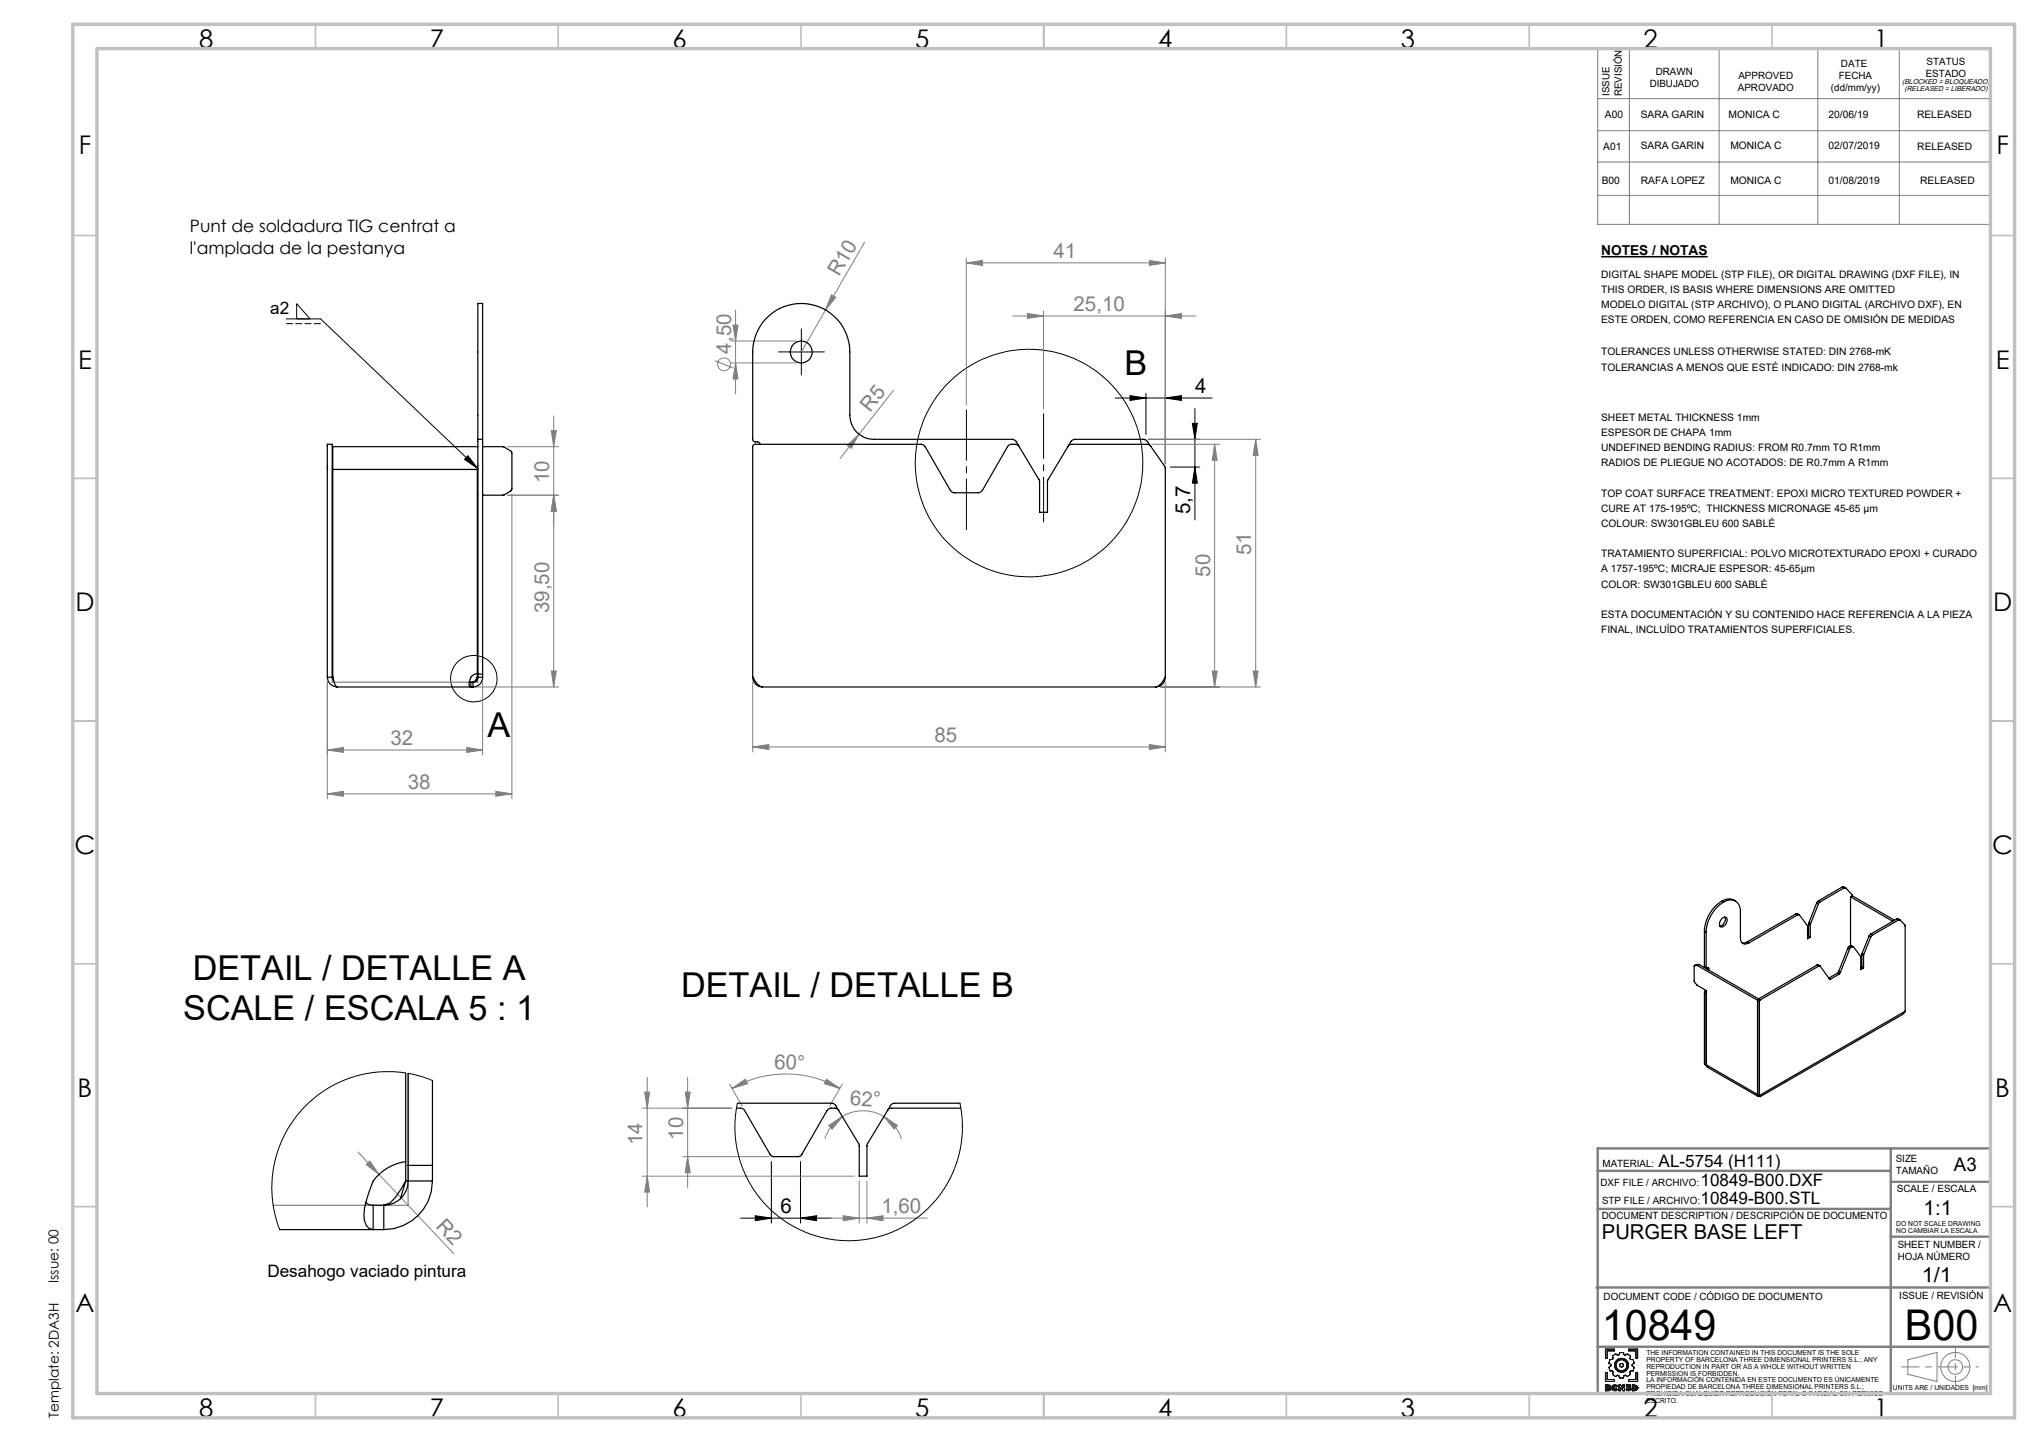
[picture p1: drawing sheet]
<svg xmlns="http://www.w3.org/2000/svg" width="420mm" height="297mm" viewBox="0 0 420 297" stroke-linecap="round" stroke-linejoin="round" font-family="sans-serif">
<path d="M329.8 52.9h22" fill="none" stroke="#000" stroke-width=".32"/>
<g fill="none" stroke="#808080" stroke-width=".21">
<path d="M329.1 10h80.9v36.2h-80.9zM335.6 10v36.2M354.1 10v36.2M374.4 10v36.2M391.2 10v36.2M329.1 20.3h80.9M329.1 26.9h80.9M329.1 33.4h80.9M178.1 49.9l-8.1 13.9M199 54.1l3.4-.4v1zM199 53.2v30.2M199 54.1h41"/>
<path d="M236.7 53.7l3.3 .4-3.3 .6zM240 53.2v42.3M329.1 40.2h80.9M147.2 74.3l3.8 1.5M150.5 70.2h13.5M150.5 74.8h13.5M151 67h1l-.5 3.2zM151.5 74.8l.5 3.3h-1zM151.5 63.9v17.2M170 63.8l-4.9 8.7M171.3 60.7l.9 .5-2.2 2.6zM208.6 65.1h37.8"/>
<path d="M211.6 64.6l3.3 .5-3.3 .5zM214.9 64.1v20.1M240 65.1l3.3-.5v1zM104.6 92h10.5M113.6 88.7h1l-.5 3.3zM114.1 85.7v55.8M174.5 91.7l2.5-2.3-1.7 3zM184 80.4l-11 14M236.5 90.5h23.1M237.2 91.5h14M250.2 91.5v50M250.2 91.5l.5 3.3h-1z"/>
<path d="M258.7 90.5v51M258.7 90.5l.5 3.3h-1.1zM105.4 101.7v62.8M114.1 102l.5 3.3h-1zM115.1 102h-10.5M113.6 138.2h1l-.5 3.3zM249.7 138.2h1l-.5 3.3zM258.1 138.2h1.1l-.5 3.3zM67.4 154.5l3.3-.6v1.1zM67.4 140.5v24M67.4 154.5h32M96.1 153.9l3.3 .6-3.3 .5z"/>
<path d="M98 141.5h17.1M99.4 140.5v15M155 153.8l3.4-.5v1.1zM155 140.5v14.4M155 153.8h85M236.7 153.3l3.3 .5-3.3 .6zM239 141.5h20.6M240 140.5v14.4M67.4 163.5l3.3-.5v1zM67.4 163.5h38M102.1 163l3.3 .5-3.3 .5zM73.7 237.3l19.8 20.9"/>
<path d="M75.4 239.9l.8-.8 1.9 2.8zM132.3 228.2h18.4M132.8 224.9h1l-.5 3.3zM133.3 221.9v26.7M140.7 238.2h17.8M141.1 224.9h1.1l-.6 3.3zM141.6 238.2l.6 3.3h-1.1zM141.6 221.9v22.7M150.3 223.3l2.6 4.6M150.8 224.2l2.7-1.9 .5 .9zM150.8 224.2a22.1 22.1 0 0 1 22.2 0M170.3 222.3l2.7 1.9-3.2-1z"/>
<path d="M170.7 231.8l2.8-1.8-2.1 2.5zM173.5 223.3l-2.6 4.6M173.5 230a8.2 8.2 0 0 1 8.6 0M173.5 230a8.2 8.2 0 0 0-3.6 4.6M182.1 230l2.8 1.8-.7 .7zM182.1 230a8.3 8.3 0 0 1 3.6 4.6M132.3 242.2h43.7M133.3 242.2l.5 3.3h-1zM170.6 250.9h20.4M173.7 250.4l3.3 .5-3.3 .5zM177 243.2v8.7M178.6 250.9l3.3-.5v1z"/>
<path d="M178.6 243.2v8.7M393 280.1l6-1.6v6l-6-1.4z"/>
<circle cx="149.1" cy="75" r="1.32"/>
<circle cx="402.7" cy="281.6" r="3"/>
<circle cx="402.8" cy="281.5" r="1.49"/>
</g>
<g fill="none" stroke="#000" stroke-width=".21">
<path d="M58.9 65.7h7.1l32.4 30.8M61.1 65.7v-3.2l2.8 3.2M162.6 72.5h4.9M165.1 70v5M96.4 93.9l2 2.6-2.7-1.9zM229.7 82h20M232.8 81.5l3.2 .5-3.2 .5zM236 81v8.5M236.5 90.5h10.6M240 82l3.3-.5v1zM240 81v14.5M241.1 96.2h6"/>
<path d="M245.6 87.2h1l-.5 3.3zM246.1 84.1v23M246.1 96.2l.5 3.3h-1zM158.9 239.3v12.6M164.9 239.3v12.6M152.5 250.9h18.7M155.6 250.4l3.3 .5-3.3 .5zM164.9 250.9l3.3-.5v1z"/>
<circle cx="212" cy="95.4" r="23.4"/>
<circle cx="97.6" cy="139.8" r="4.8"/>
</g>
<g fill="none" stroke="#191924" stroke-width=".21">
<path d="M330.7 277.9h1.8v.3h-1.5v1.5h-.3zM332.1 279.3l.7-.5 .4 .3 .3-.1 .1-.4h.8l.1 .4 .3 .1 .4-.3 .7 .5-.2 .5 .2 .2h.5l.2 .8-.4 .3v.2l.4 .3-.2 .8h-.5l-.2 .2 .1 .5-.6 .4-.4-.3-.3 .1-.1 .5h-.8l-.2-.5-.2-.1-.4 .3-.7-.4 .2-.5-.2-.2h-.5l-.2-.8 .4-.3v-.2l-.4-.3 .2-.8h.5l.2-.2zM335.5 277.9h1.8v1.8h-.3v-1.5h-1.5zM330.7 282.7h.3v1.4h1.5v.4h-1.8zM331 285.5l.4 .1-.4 .1zM331 286l.4 .1-.4 .1zM331.3 285.3l.4 .2M331.3 285.3h.2l.2 .2M331.3 285.3h-.6v1.2l.9-.1 .2-.3M331.4 285.6h.1M331.4 286.1h.1M331.7 285.5l-.2 .3 .3 .3"/>
<path d="M331.7 285.5h.1M331.8 286.1h.1M332 285.9l.2 .3 .4 .3 .6-.3M332 285.9l.3 .5a.69 .69 0 0 0 .9-.2M332 285.9h.1M332.4 285.9l.1 .2 .4-.1M332.4 285.9h.1M332.9 285.7l-.2-.2-.3 .1v.3M332.9 285.7l-.4-.1-.1 .3M332.9 286l.3 .2M333.2 285.5l-.5-.3-.5 .2-.2 .5M333.2 285.5a.67 .67 0 0 0-1.1 0l-.1 .4"/>
<path d="M333.2 285.5l-.3 .2M333.5 285.3h.3l.5 .6v-.6h.3v1.2h-.3l-.5-.7v.7h-.3zM335.1 286l.3 .2 .2-.1-.2 .1zM335.1 286l-.2 .2M335.5 284.1h1.5v-1.4h.3v1.8h-1.8zM335.6 286.1l-.4-.2v-.2l.3-.2h-.5v-.2h.8v.2l-.2 .2 .3 .4M335.6 286.1h.1M335.9 286.1l-.2 .3-.3 .1-.5-.3M335.9 286.1l-.2 .3-.4 .1-.4-.3M335.9 286.1h.1M336.2 285.3l1 .2 .2 .4-.3 .4-.9 .2zM336.6 285.5l.3 .1v.5h-.3z"/>
<path d="M337 285.9h.1M337.4 285.9h.1"/>
<circle cx="334" cy="281.2" r=".39"/>
<circle cx="334" cy="281.2" r="1.45"/>
<circle cx="334" cy="281.2" r="1.14"/>
</g>
<path d="M199.1 109.1v-24.7" fill="none" stroke="#000" stroke-width=".21" stroke-dasharray="15.2 1.3 1.3 1.3" stroke-dashoffset="4.8"/>
<path d="M215 107.5v-22.3" fill="none" stroke="#000" stroke-width=".21" stroke-dasharray="15.2 1.3 1.3 1.3" stroke-dashoffset="6"/>
<path d="M162.6 72.5h-2.3M165.1 70v-2.3M165.1 75v2.2M167.6 72.5h2.2" fill="none" stroke="#000" stroke-width=".21" stroke-dasharray="15.2 1.3 1.3 1.3"/>
<path d="M68.4 96.7h30v43.8h-30zM84.1 221.1v27.1h-27.8" fill="none" stroke="#808080" stroke-width=".25"/>
<path d="M391.7 281.5h11.1" fill="none" stroke="#808080" stroke-width=".21" stroke-dasharray="15.2 1.3 1.3 1.3" stroke-dashoffset="11.6"/>
<path d="M402.8 281.5h4.7" fill="none" stroke="#808080" stroke-width=".21" stroke-dasharray="15.2 1.3 1.3 1.3" stroke-dashoffset="14.8"/>
<path d="M402.8 277.8v7.4" fill="none" stroke="#808080" stroke-width=".21" stroke-dasharray="15.2 1.3 1.3 1.3" stroke-dashoffset="13.4"/>
<path d="M329.1 236.5h80.9v50.5h-80.9zM389.5 236.5v50.5M329.1 249h60.4M329.1 241.2h60.4M389.5 243.4h20.5M389.5 254.7h20.5M328.9 265.2h81.1M329.1 277.4h80.9" fill="none" stroke="#808080" stroke-width=".5"/>
<path d="M235.5 90.5h.5l.4 .4M239.9 96l.1 .5M158.6 237.7l.3 .5h.6M165.2 237.7l-.3 .5h-.6" fill="none" stroke="#c0c0c0" stroke-width=".21"/>
<g fill="none" stroke="#c0c0c0" stroke-width=".35">
<path d="M65 5v5M115 5v5M165 5v5M215 5v5M265 5v5M315 5v5M365 5v5M15 48.5h5M410 48.5h5M15 98.5h5M410 98.5h5M15 148.5h5"/>
<path d="M410 148.5h5M15 198.5h5M410 198.5h5M15 248.5h5M410 248.5h5M65 287v5M115 287v5M165 287v5M215 287v5M265 287v5M315 287v5M365 287v5"/>
</g>
<path d="M15 5h400v287h-400zM20 10h390v277h-390z" fill="none" stroke="#c0c0c0" stroke-width=".7"/>
<path d="M66 66.7h-7" fill="none" stroke="#000" stroke-width=".21" stroke-dasharray="1.3 .6" stroke-dashoffset="-.1"/>
<g fill="#000">
<path d="M232.8 81.5l3.2 .5-3.2 .5zM240 82l3.3-.5v1z"/>
<path d="M246.1 96.2l.5 3.3h-1zM245.6 87.2h1l-.5 3.3z"/>
<path d="M155.6 250.4l3.3 .5-3.3 .5zM164.9 250.9l3.3-.5v1z"/>
</g>
<g fill="#808080">
<path d="M174.5 91.7l2.5-2.3-1.7 3z"/>
<path d="M171.3 60.7l.9 .5-2.2 2.6z"/>
<path d="M75.4 239.9l.8-.8 1.9 2.8z"/>
<path d="M182.1 230l2.8 1.8-.7 .7zM170.7 231.8l2.8-1.8-2.1 2.5z"/>
<path d="M170.3 222.3l2.7 1.9-3.2-1zM150.8 224.2l2.7-1.9 .5 .9z"/>
<path d="M240 65.1l3.3-.5v1zM211.6 64.6l3.3 .5-3.3 .5zM236.7 53.7l3.3 .4-3.3 .6zM199 54.1l3.4-.4v1z"/>
<path d="M173.7 250.4l3.3 .5-3.3 .5zM178.6 250.9l3.3-.5v1z"/>
<path d="M155 153.8l3.4-.5v1.1zM236.7 153.3l3.3 .5-3.3 .6z"/>
<path d="M113.6 138.2h1l-.5 3.3zM114.1 102l.5 3.3h-1z"/>
<path d="M250.2 91.5l.5 3.3h-1zM249.7 138.2h1l-.5 3.3zM258.7 90.5l.5 3.3h-1.1zM258.1 138.2h1.1l-.5 3.3zM151 67h1l-.5 3.2zM151.5 74.8l.5 3.3h-1zM132.8 224.9h1l-.5 3.3zM133.3 242.2l.5 3.3h-1zM141.1 224.9h1.1l-.6 3.3zM141.6 238.2l.6 3.3h-1.1zM113.6 88.7h1l-.5 3.3zM114.1 102l.5 3.3h-1z"/>
<path d="M67.4 154.5l3.3-.6v1.1zM96.1 153.9l3.3 .6-3.3 .5z"/>
<path d="M67.4 163.5l3.3-.5v1zM102.1 163l3.3 .5-3.3 .5z"/>
</g>
<path d="M96.4 93.9l2 2.6-2.7-1.9z" fill="#000"/>
<g fill="none" stroke="#000" stroke-width=".25">
<path d="M68.5 96.7h29.8v42.8M98.4 90.5v48.3M98.4 90.5v-28h1v28M98.4 90.5h1M98.4 92h-29.9v47.5M99.4 90.5v48.3M99.4 92h4.3l1.5 .9 .2 .4-.1 7.7-1.6 1h-4.3M156.6 91.5l-.3-.4-.9-.1-.4-.4v-18.1a10 10 0 0 1 10-10 10 10 0 0 1 10 10v13a4.9 4.9 0 0 0 5.1 5h28.4l.8 .4 .6 1.1M209.9 92a.84 .84 0 0 0-.8-.5h-.8l-.6 .3-5.3 9.2-.8 .5h-5.1l-.5-.2-5.4-9.3-.8-.5-34.5 .1-.3 .3v47.6M209.9 92l4.2 7v6.5h1.7v-6.5l4.2-7M237 91.9l-.6-.4h-15.6a.84 .84 0 0 0-.8 .5M237 91.9l3 4.4v43.2"/>
<path d="M237 91.9l-.8-1.2-.7-.2h-14.1l-.8 .4-.6 1.1M98.3 102h.1M67.4 139.5a2.05 2.05 0 0 0 2 2M67.4 139.5v-48h1v48M67.4 139.5h1M68.4 139.5l.3 .7M68.5 139.5a2.84 2.84 0 0 0 .9 2M68.5 139.5h.1M98.3 138.7a1.92 1.92 0 0 0-1.5 2.8h.2M98.3 139.5l-.2 .7M98.3 139.5l-.6 .9-.3 .1M98.3 139.5h.1"/>
<path d="M98.4 138.8v.7M98.4 139.5a1.02 1.02 0 0 1-1 1M98.4 139.5h1M98.4 138.8h1M99.4 138.8v.7M99.4 139.5a1.99 1.99 0 0 1-2 2M155 139.5h.1M155 139.5a3.4 3.4 0 0 0 2.1 2M155 139.5a1.99 1.99 0 0 0 2.1 2M240 139.5a3.2 3.2 0 0 1-1.9 2M240 139.5a1.93 1.93 0 0 1-1.9 2M69.4 141.5h27.6"/>
<path d="M96.7 140.4l.3 .1M97 141.5h.4M97 140.5h.4M97 140.5v1M97.4 140.5v1M157.1 141.5h81M349 198.9v3.3l.6 .7 1.9 1.1M349.4 198.7l-.4 .2M349.5 198.9h.1M349.5 198.9h-.5M349.6 198.9l12.4 7.1M349.9 198.6h.1"/>
<path d="M349.9 198.6l-.4 .3M349.9 198.6l-.5 .1M350 198.6l-.4 .3M350 198.6l12.2 7.1M351.1 199.1l.4 .3M351.1 191.8l.3 .1M351.1 199.1l.3 .2M351.1 191.8v7.3M351.4 199.3l.2 .1M351.4 191.9v7.4M351.6 199.4v.2M351.8 199.3l.2 .1"/>
<path d="M351.8 199.3l-.2 .1M352 199.4v.4M354.6 185.6a7.9 7.9 0 0 0-3.5 6.2M354.6 185.6l.4 .2M354.6 189.2a.61 .61 0 0 1 .9-.3 .61 .61 0 0 1 .2 .9 1.15 1.15 0 0 1-1.4 1 1.41 1.41 0 0 1 .3-1.6zM355 185.8a7.9 7.9 0 0 0-3.6 6.1M355 185.8a2.14 2.14 0 0 1 2.5-.2 2.14 2.14 0 0 1 1 2.3v5.3a1.09 1.09 0 0 0 .5 1.1 1.09 1.09 0 0 0 1.3-.1M355.3 188.9a1.51 1.51 0 0 1-1 1.8M357.5 185.6a2.37 2.37 0 0 0-2.9 0M359.9 194l-.5 .2h-.6M359.9 194l.4 .2M370 188.2l.1-.1 .5 .3"/>
<path d="M370 188.2l.3 .2M370 188.2l-10.1 5.8M370.3 188.4h.3l1.7 2.3v2.7l.6-.4M370.3 188.4l-10 5.8M372.5 190.3l.4 .2M372.5 192.8l.4 .2M372.5 190.3v2.5M372.5 192.8l-.2 .2M372.6 190l-.1 .3M372.6 190l.4 .2M372.9 190.5v2.5M373 190.2l-.1 .3"/>
<path d="M374.2 185.9l.4 .2M374.2 185.9l-1.6 4.1M374.3 198.8l.6 .1M374.3 198.8l.3 .2M374.3 198.8l-12.1 6.9M374.5 185.6l-.3 .3M374.5 185.6l.4 .2M374.6 186.1l-1.6 4.1M374.6 199h.3l1.9 2.6h.3M374.6 199l-12 6.9M374.9 185.8l-.3 .3M379.5 182.7l.7 .1"/>
<path d="M379.5 182.7l.4 .2M379.5 182.7l-5 2.9M379.9 182.9h.3l1.3 1.4v.2M379.9 182.9l-5 2.9M380.6 195.3l.4 .2M380.6 195.3l-1.9 4.8M380.9 194.9l-.3 .4M380.9 194.9l.3 .3M381 195.5l-1.9 4.8M381.1 194.8h.3l.3 .2M381.1 194.8l.4 .2M381.1 194.8l-.2 .1"/>
<path d="M381.2 184.7v10.1M381.2 184.7l8.7 5.1M381.2 184.7l.3-.2 8.7 5M381.2 195.2l-.2 .3M381.5 195h.3l1.5 2.1v2.6l.6-.3M381.5 195l-.3 .2M383.5 196.6l.4 .2M383.5 199.2l.4 .2M383.5 196.6v2.6M383.5 199.2l-.2 .1M383.5 196.4v.2M383.5 196.4l.4 .2"/>
<path d="M383.9 196.8v2.6M383.9 196.6v.2M385 192.8l.3 .2M385 192.8l-1.5 3.6M385.3 192.4l-.3 .4M385.3 192.4l.4 .2M385.3 193l-1.4 3.6M385.7 192.6l-.4 .4M390.7 189.3l.3-.1 .3 .2M390.7 189.3l.4 .2M390.7 189.3l-5.4 3.1M391.1 189.5l.3-.1 1 1.2v17.7"/>
<path d="M391.1 189.5l-5.4 3.1M351.1 204.4l.3 .2 .1-.1M351.1 219.1l.4 .4M351.1 204.4v14.7M351.1 219.1l.3 .2M351.3 204.1l-.2 .3M351.3 204.1l.2 .1M351.4 204h.1M351.4 204l-.1 .1M351.4 219.3h.1M351.5 219.3l.3 .6 10.3 5.9M351.5 219.3l10.5 6.1"/>
<path d="M351.5 204v15.3M351.5 219.3h-.1M362 206v19.4M362.1 206.1l.3 .1M362.1 206.1v19.3M362.1 206h-.1M362.2 205.7l-.1 .4M362.2 205.7l.4 .2M362.4 206.2v19.4M362.6 205.9l-.2 .3M376.7 201.4v.1M376.7 201.4l.4 .2"/>
<path d="M378.5 200.4l.3 .3M378.5 200.4l-1.8 1M378.7 200.1l-.2 .3M378.7 200.1l.4 .2M378.8 200.7l-1.7 .9M379.1 200.3l-.3 .4M392.4 208.3l-.5 .6-29.4 17M392.4 208.3l-30 17.3M83.6 239.3a10 10 0 0 0-6.7 3.9 20.7 20.7 0 0 0-1.9 7.1 2.43 2.43 0 0 0 1.9 3M83.6 221v22.2M84.1 221.1v18.9M89.1 222.5v17.5"/>
<path d="M151.7 228.2h1l.5 .3 5.4 9.2 .7 .5h5.1l.6-.3 5.4-9.2 .5-.4 1-.1a.84 .84 0 0 1 .9 .5M151.9 227.2h19.4l.7 .3 .8 1.2M172.8 228.7l4.1 6.9 .1 6.6h1.6v-6.4l4.2-7.1M197.7 227.2h-13.4l-.7 .3-.8 1.2M197.9 228.2h-14.2a.84 .84 0 0 0-.9 .5M362 225.4l.1 .4 .3-.2M362.1 225.4l.3 .2M362.1 225.4h-.1M362.1 225.5l.4 .3M362.4 225.6l.1 .3M362.4 225.7l.1 .1M57.6 253.3h19.3"/>
<path d="M75.4 247.7l.6 .4 .9 .1M76.9 253.3h2.2M76.9 248.2h2.2M76.9 248.2v5.1M79.1 248.2v5.1M83.6 243.2l-1.1 3.7M83.6 243.2l-2.1 3.4-1.1 1.2-1.3 .4M83.6 243.2h.1M84.1 240v3.2M84.1 243.2a4.9 4.9 0 0 1-5 5M84.1 240h5M84.1 243.2h5"/>
<path d="M89.1 240v3.2M89.1 243.2a10 10 0 0 1-10 10.1"/>
<circle cx="165" cy="72.5" r="2.25"/>
</g>
<path d="M83.6 221l-2.4-.3-3.5 .1-3.3 .5-2.7 .8-2.6 1.2-3.5 2.2-2.7 2.2-1.4 1.7-2.1 2.8-1.5 3.1-1.1 3.1-.6 3-.2 2.7 .2 3.7 .5 2.6 .9 2.9M84.1 221.1l2.7 .6 2.3 .8M151.9 227.2l-.4 2.6-.1 3.2 .5 4.3 .6 2 1.1 2.7 1.3 2.5 1.6 2.3 1.9 2 1.9 1.7 1.9 1.4 2.2 1.2 2.6 1.1 2.2 .7 2.7 .5 2.3 .1h2.5l2.4-.3 2.9-.8 2.7-1 2.7-1.5 2.1-1.5 1.4-1.2 2-2.1 1.5-2.1 1.5-2.7 1.2-2.8 .6-2.2 .5-4v-2.9l-.5-3.2" fill="none" stroke="#000" stroke-width=".21"/>
<g font-size="8.7">
<text x="330" y="275.9">10849</text>
<text x="392.3" y="275.9">B00</text>
</g>
<g font-size="7.1">
<text x="231.6" y="77.2">B</text>
<text x="100.4" y="151.8">A</text>
<text x="39.7" y="201.9">DETAIL / DETALLE A</text>
<text x="37.7" y="210">SCALE / ESCALA 5 : 1</text>
<text x="140.3" y="205.3">DETAIL / DETALLE B</text>
</g>
<g font-size="5.3">
<text x="41" y="9.9">8</text>
<text x="88.5" y="9.9">7</text>
<text x="138.5" y="9.9">6</text>
<text x="188.5" y="9.9">5</text>
<text x="238.5" y="9.9">4</text>
<text x="288.5" y="9.9">3</text>
<text x="338.5" y="9.9">2</text>
<text x="386" y="9.9">1</text>
<text x="16.2" y="31.7">F</text>
<text x="411.2" y="31.7">F</text>
<text x="16.1" y="75.9">E</text>
<text x="411.1" y="75.9">E</text>
<text x="15.5" y="125.9">D</text>
<text x="410.5" y="125.9">D</text>
<text x="15.4" y="175.9">C</text>
<text x="410.4" y="175.9">C</text>
<text x="16" y="225.9">B</text>
<text x="411" y="225.9">B</text>
<text x="15.5" y="270.2">A</text>
<text x="410.5" y="270.2">A</text>
<text x="41" y="291.9">8</text>
<text x="88.5" y="291.9">7</text>
<text x="138.5" y="291.9">6</text>
<text x="188.5" y="291.9">5</text>
<text x="238.5" y="291.9">4</text>
<text x="288.5" y="291.9">3</text>
<text x="338.5" y="291.9">2</text>
<text x="386" y="291.9">1</text>
</g>
<g font-size="4.2" fill="#808080">
<text x="217" y="53.2">41</text>
<text x="172.8" y="57.2" transform="rotate(-60 172.8 57.2)">R10</text>
<text x="221.1" y="64.1">25,10</text>
<text x="150.6" y="72.8" transform="rotate(-90 150.6 72.8)">4,50</text>
<text x="179.3" y="85" transform="rotate(-52 179.3 85)">R5</text>
<text x="113.1" y="99.5" transform="rotate(-90 113.1 99.5)">10</text>
<text x="249.3" y="118.8" transform="rotate(-90 249.3 118.8)">50</text>
<text x="257.7" y="114.4" transform="rotate(-90 257.7 114.4)">51</text>
<text x="113.1" y="126.3" transform="rotate(-90 113.1 126.3)">39,50</text>
<text x="80.4" y="153.5">32</text>
<text x="192.5" y="152.9">85</text>
<text x="84" y="162.5">38</text>
<text x="159.4" y="220.1" transform="rotate(2 159.4 220.1)">60°</text>
<text x="175" y="227.7" transform="rotate(3 175 227.7)">62°</text>
<text x="132.4" y="235.9" transform="rotate(-90 132.4 235.9)">14</text>
<text x="140.7" y="234.7" transform="rotate(-90 140.7 234.7)">10</text>
<text x="181.6" y="249.9">1,60</text>
<text x="89.7" y="252.8" transform="rotate(46 89.7 252.8)">R2</text>
</g>
<g font-size="4.2">
<text x="246.2" y="81">4</text>
<text x="245.2" y="105.9" transform="rotate(-90 245.2 105.9)">5,7</text>
<text x="160.8" y="249.9">6</text>
<text x="396.2" y="250.3">1:1</text>
<text x="330" y="255.2">PURGER BASE LEFT</text>
<text x="395.8" y="264">1/1</text>
</g>
<text font-size="3.9" x="402.5" y="241.1">A3</text>
<g font-size="3.5">
<text x="39.1" y="47.9">Punt de soldadura TIG centrat a</text>
<text x="39.1" y="52.4">l'amplada de la pestanya</text>
<text x="55.7" y="64.6">a2</text>
<text x="341.7" y="240.4">AL-5754 (H111)</text>
<text x="350.3" y="244.3">10849-B00.DXF</text>
<text x="350.3" y="247.9">10849-B00.STL</text>
<text x="55.1" y="263">Desahogo vaciado pintura</text>
</g>
<g font-size="2.8">
<text x="329.8" y="52.6">NOTES / NOTAS</text>
<text x="12.1" y="264.2" transform="rotate(-90 12.1 264.2)">Issue: 00</text>
<text x="12.2" y="292" transform="rotate(-90 12.2 292)">Template: 2DA3H</text>
</g>
<g font-size="2.1">
<text x="339.8" y="17.9">DIBUJADO</text>
<text x="341.1" y="15.4">DRAWN</text>
<text x="358.1" y="16.3">APPROVED</text>
<text x="378.8" y="16.3">FECHA</text>
<text x="379.2" y="13.8">DATE</text>
<text x="396.7" y="15.8">ESTADO</text>
<text x="396.8" y="13.3">STATUS</text>
<text x="331.5" y="19.8" transform="rotate(-90 331.5 19.8)">ISSUE</text>
<text x="334" y="19.8" transform="rotate(-90 334 19.8)">REVISIÓN</text>
<text x="357.9" y="18.8">APROVADO</text>
<text x="377.1" y="18.8">(dd/mm/yy)</text>
<text x="330.6" y="24.4">A00</text>
<text x="338" y="24.4">SARA GARIN</text>
<text x="356.1" y="24.4">MONICA C</text>
<text x="376.6" y="24.4">20/06/19</text>
<text x="394.9" y="24.4">RELEASED</text>
<text x="330.3" y="30.9">A01</text>
<text x="338" y="30.8">SARA GARIN</text>
<text x="356.4" y="30.8">MONICA C</text>
<text x="376.6" y="30.8">02/07/2019</text>
<text x="394.9" y="30.9">RELEASED</text>
<text x="329.9" y="38">B00</text>
<text x="338" y="38">RAFA LOPEZ</text>
<text x="356.4" y="38">MONICA C</text>
<text x="376.6" y="38">01/08/2019</text>
<text x="395.5" y="38">RELEASED</text>
<text x="329.8" y="57.2">DIGITAL SHAPE MODEL (STP FILE), OR DIGITAL DRAWING (DXF FILE), IN</text>
<text x="329.8" y="60.3">THIS ORDER, IS BASIS WHERE DIMENSIONS ARE OMITTED</text>
<text x="329.8" y="63.4">MODELO DIGITAL (STP ARCHIVO), O PLANO DIGITAL (ARCHIVO DXF), EN</text>
<text x="329.8" y="66.5">ESTE ORDEN, COMO REFERENCIA EN CASO DE OMISIÓN DE MEDIDAS</text>
<text x="329.8" y="73.2">TOLERANCES UNLESS OTHERWISE STATED: DIN 2768-mK</text>
<text x="329.8" y="76.3">TOLERANCIAS A MENOS QUE ESTÉ INDICADO: DIN 2768-mk</text>
<text x="329.8" y="86.7">SHEET METAL THICKNESS 1mm</text>
<text x="329.8" y="89.8">ESPESOR DE CHAPA 1mm</text>
<text x="329.8" y="93">UNDEFINED BENDING RADIUS: FROM R0.7mm TO R1mm</text>
<text x="329.8" y="96.1">RADIOS DE PLIEGUE NO ACOTADOS: DE R0.7mm A R1mm</text>
<text x="329.8" y="102.3">TOP COAT SURFACE TREATMENT: EPOXI MICRO TEXTURED POWDER +</text>
<text x="329.8" y="105.4">CURE AT 175-195ºC; THICKNESS MICRONAGE 45-65 µm</text>
<text x="329.8" y="108.5">COLOUR: SW301GBLEU 600 SABLÉ</text>
<text x="329.8" y="114.8">TRATAMIENTO SUPERFICIAL: POLVO MICROTEXTURADO EPOXI + CURADO</text>
<text x="329.8" y="117.9">A 1757-195ºC; MICRAJE ESPESOR: 45-65µm</text>
<text x="329.8" y="121">COLOR: SW301GBLEU 600 SABLÉ</text>
<text x="329.8" y="127.3">ESTA DOCUMENTACIÓN Y SU CONTENIDO HACE REFERENCIA A LA PIEZA</text>
<text x="329.8" y="130.4">FINAL, INCLUÍDO TRATAMIENTOS SUPERFICIALES.</text>
<text x="390.5" y="239.4">SIZE</text>
<text x="329.7" y="244.3">DXF FILE / ARCHIVO:</text>
<text x="330.1" y="240.4">MATERIAL:</text>
<text x="390.5" y="241.9">TAMAÑO</text>
<text x="390.7" y="245.6">SCALE / ESCALA</text>
<text x="330" y="251">DOCUMENT DESCRIPTION / DESCRIPCIÓN DE DOCUMENTO</text>
<text x="330" y="247.9">STP FILE / ARCHIVO:</text>
<text x="390.9" y="257.1">SHEET NUMBER /</text>
<text x="390.9" y="259.6">HOJA NÚMERO</text>
<text x="330.3" y="267.7">DOCUMENT CODE / CÓDIGO DE DOCUMENTO</text>
<text x="391.2" y="267.5">ISSUE / REVISIÓN</text>
</g>
<g font-size="1.5">
<text x="391.8" y="17.4">(BLOCKED = BLOQUEADO)</text>
<text x="392.3" y="18.8">(RELEASED = LIBERADO)</text>
</g>
<g font-size="1.4">
<text x="390.6" y="252.5">DO NOT SCALE DRAWING</text>
<text x="390.6" y="253.9">NO CAMBIAR LA ESCALA</text>
<text x="339.1" y="279.1">THE INFORMATION CONTAINED IN THIS DOCUMENT IS THE SOLE</text>
<text x="339.1" y="280.5">PROPERTY OF BARCELONA THREE DIMENSIONAL PRINTERS S.L.; ANY</text>
<text x="339.1" y="281.9">REPRODUCTION IN PART OR AS A WHOLE WITHOUT WRITTEN</text>
<text x="339.1" y="283.3">PERMISSION IS FORBIDDEN.</text>
<text x="339.1" y="284.7">LA INFORMACIÓN CONTENIDA EN ESTE DOCUMENTO ES ÚNICAMENTE</text>
<text x="339.1" y="286.1">PROPIEDAD DE BARCELONA THREE DIMENSIONAL PRINTERS S.L.;</text>
<text x="339.1" y="287.6">PROHIBIDA CUALQUIER REPRODUCIÓN TOTAL O PARCIAL SIN PERMISO</text>
<text x="389.9" y="286.3">UNITS ARE / UNIDADES [mm]</text>
<text x="339.1" y="289">ESCRITO.</text>
</g>
</svg>
